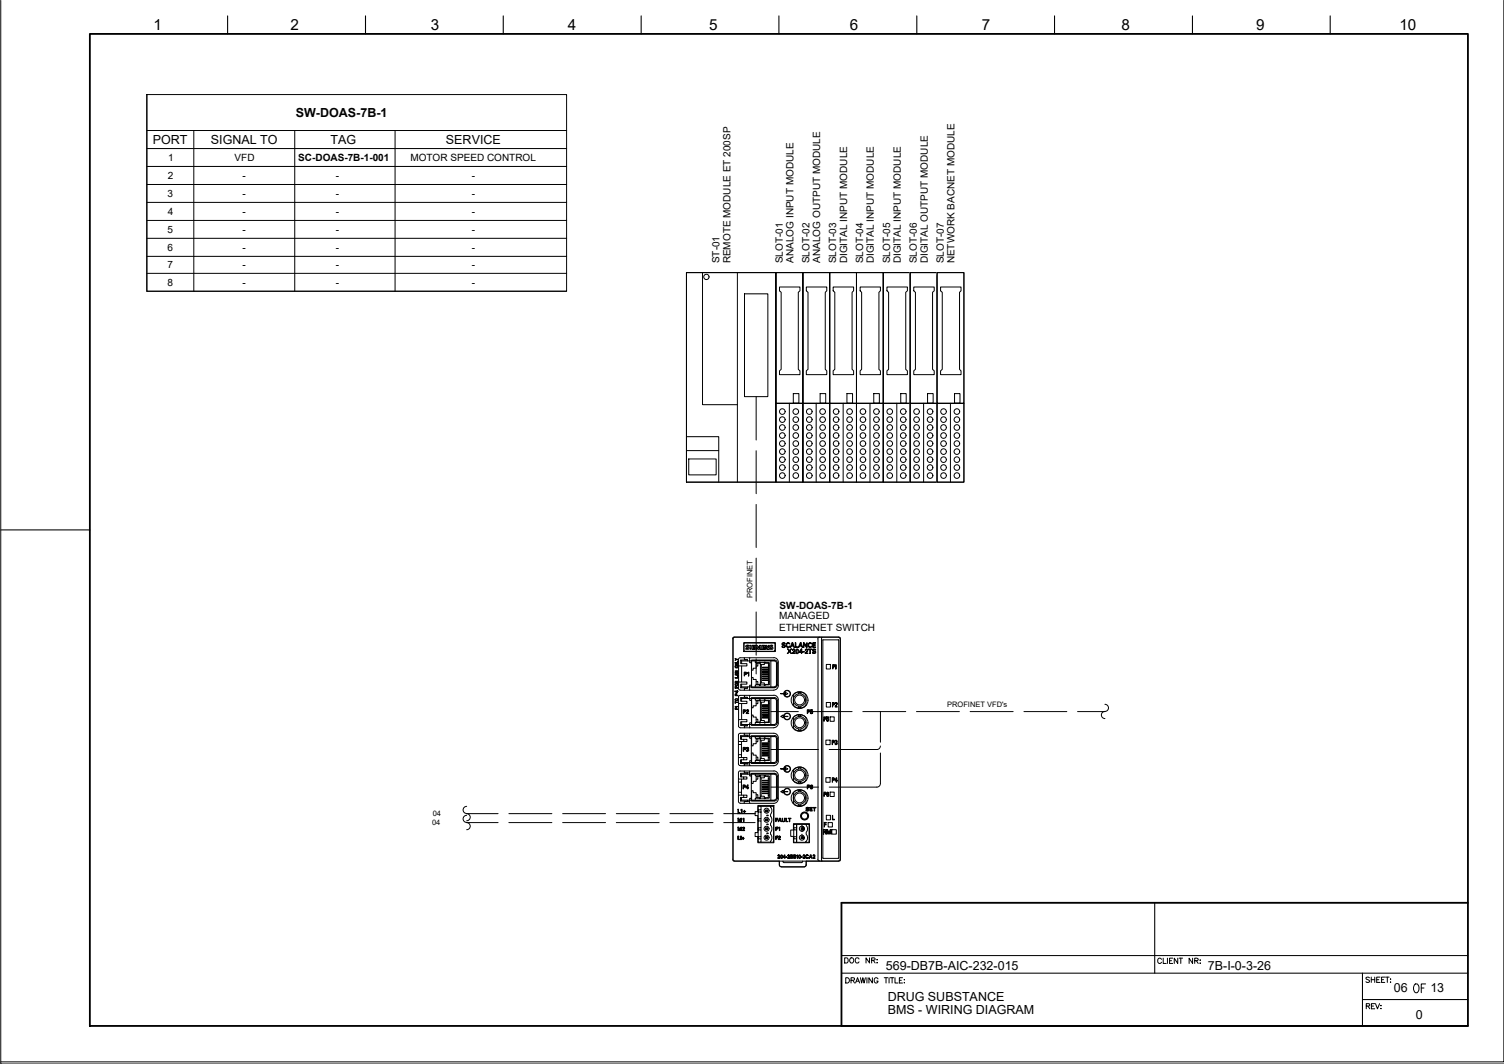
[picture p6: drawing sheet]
<svg xmlns="http://www.w3.org/2000/svg" width="420mm" height="297mm" viewBox="0 0 420 297" stroke-linecap="round" stroke-linejoin="round" font-family="sans-serif">
<!-- layer: PDF_EI-CTRL -->
<g fill="#fff" stroke="#fff" stroke-width=".28">
<path d="M217.7 240.4h7.5v1.1z"/>
<path d="M205 177.9l29.7 .1z"/>
<path d="M231.8 76.1v58.5h7.5zM231.8 76.1h7.5v58.5z"/>
<path d="M239.3 76.1v58.5h7.5zM239.3 76.1h7.5v58.5z"/>
<path d="M224.3 76.1v58.5h7.5zM224.3 76.1h7.5v58.5z"/>
<path d="M246.8 76.1v58.5h7.5zM246.8 76.1h7.5v58.5z"/>
<path d="M216.7 76.1v58.5h7.6zM216.7 76.1h7.6v58.5z"/>
<path d="M217.9 241.8l7.3-.3-.1 .3zM217.9 241.8l6.8 .2 .4-.2zM217.9 241.8l6.8 .2h-6.5z"/>
<path d="M217.7 240.4v1.1h7.5zM217.7 241.5h7.5l-7.3 .3z"/>
<path d="M225.2 240.4l9.5-.1zM217.7 240.4l17-.1zM205 240.4l29.7-.1z"/>
<path d="M204.8 240.1v.2h29.9zM204.8 240.3h29.9z"/>
<path d="M204.8 240.1h29.9v.2zM204.8 178.1v62h29.9zM204.8 178.1h29.9v62zM204.8 178.1h29.9v-.1z"/>
<path d="M204.8 178h29.9zM204.8 178h29.9l-29.9 .1z"/>
<path d="M254.3 76.1v58.5h7.5zM254.3 76.1h7.5v58.5z"/>
<path d="M261.8 76.1v58.5h7.5zM261.8 76.1h7.5v58.5z"/>
</g>
<!-- layer: PDF_I_DATA -->
<path d="M191.8 76.1v58.5h24.9zM191.8 76.1h24.9v58.5z" fill="#fff" stroke="#fff" stroke-width=".28"/>
<!-- layer: PDF_EI-CTRL -->
<path d="M216.7 76.1h37.6" fill="none" stroke="#fff" stroke-width=".28"/>
<g fill="none" stroke="#000" stroke-width=".28">
<path d="M196.3 76.1v36.9h9.7M206 76.1v58.5M216.7 76.1h7.6v58.5h-7.6zM216.7 76.1h7.6v36.5h-7.6h7.6v22h-7.6zM224.3 76.1h7.5v58.5h-7.5zM224.3 76.1h7.5v36.5h-7.5h7.5v22h-7.5zM231.8 76.1h7.5v58.5h-7.5zM231.8 76.1h7.5v36.5h-7.5h7.5v22h-7.5zM239.3 76.1h7.5v58.5h-7.5zM239.3 76.1h7.5v36.5h-7.5h7.5v22h-7.5zM246.8 76.1h7.5v58.5h-7.5zM246.8 76.1h7.5v36.5h-7.5h7.5v22h-7.5z"/>
<path d="M254.3 76.1h7.5v58.5h-7.5zM254.3 76.1h7.5v36.5h-7.5h7.5v22h-7.5zM261.8 76.1h7.5v58.5h-7.5zM261.8 76.1h7.5v36.5h-7.5h7.5v22h-7.5zM208 82h6.5v28.7h-6.5zM217.8 80.1h5.7v1.1l-.5 .4v21.5l.5 .4v1.1h-5.7v-1.1l.4-.4v-21.5l-.4-.4zM225.3 80.1h5.7v1.1l-.5 .4v21.5l.5 .4v1.1h-5.7v-1.1l.4-.4v-21.5l-.4-.4zM232.7 80.1h5.8v1.1l-.5 .4v21.5l.5 .4v1.1h-5.8v-1.1l.5-.4v-21.5l-.5-.4zM240.3 80.1h5.7v1.1l-.5 .4v21.5l.5 .4v1.1h-5.7v-1.1l.4-.4v-21.5l-.4-.4zM247.8 80.1h5.7v1.1l-.5 .4v21.5l.5 .4v1.1h-5.7v-1.1l.4-.4v-21.5l-.4-.4zM255.3 80.1h5.7v1.1l-.5 .4v21.5l.5 .4v1.1h-5.7v-1.1l.4-.4v-21.5l-.4-.4zM262.8 80.1h5.7v1.1l-.4 .4v21.5l.4 .4v1.1h-5.7v-1.1l.4-.4v-21.5l-.4-.4z"/>
<path d="M220.5 112.6v22M221.6 109.9h1.6v2.7h-1.6zM228 112.6v22M229.1 109.9h1.6v2.7h-1.6zM235.5 112.6v22M236.6 109.9h1.6v2.7h-1.6zM243 112.6v22M244.1 109.9h1.6v2.7h-1.6zM250.5 112.6v22M251.6 109.9h1.6v2.7h-1.6zM258 112.6v22M259.1 109.9h1.6v2.7h-1.6z"/>
<path d="M265.5 112.6v22M266.7 109.9h1.5v2.7h-1.5zM191.8 121.9h9v12.7M191.8 125.8h9M192.4 128.1h7.7v4.5h-7.7zM204.8 178.4v61.5M204.8 178h29.9v62.3l-9.5 .1v1.1l-.5 .5h-6.5l-.5-.5v-1.1l-12.9-.1zM205.2 177.9l-.5 .5M205.2 177.9h24.4M207.8 179.4h8.8v2.5h-8.8zM207.9 179.5h8.6v2.3h-8.6zM218.5 179.6a.47 .47 0 0 1 .5-.2 .47 .47 0 0 1 .4 .4l-.3-.2a.28 .28 0 0 0-.4 0 .28 .28 0 0 0 0 .3l.5 .2a.45 .45 0 0 1-.2 .7 .45 .45 0 0 1-.6-.4h.2a.27 .27 0 0 0 .4 .2 .27 .27 0 0 0 .1-.4l-.6-.2z"/>
<path d="M219.8 179.6a.49 .49 0 0 1 .5-.2 .49 .49 0 0 1 .3 .4 .47 .47 0 0 0-.6-.1 .47 .47 0 0 0-.2 .6 .47 .47 0 0 0 .6 .2l.2-.1a.57 .57 0 0 1-.8 .3 .57 .57 0 0 1-.1-.9zM221.3 179.4h.2l.5 1.3-.3-.3h-.6l-.4 .3zM221.4 179.6l.2 .6h-.5zM222.2 179.4h.1v1.2h.6v.1h-.7zM223.6 179.4h.2l.4 1.3-.3-.3h-.5l-.4 .3zM223.6 179.6l.3 .6h-.5zM224.5 179.4h.2l.6 1.1v-1.1h.2v1.3h-.2l-.7-1.1v1.1h-.1zM225.9 179.6a.49 .49 0 0 1 .5-.2 .49 .49 0 0 1 .4 .4 .47 .47 0 0 0-.6-.1 .47 .47 0 0 0-.2 .6 .47 .47 0 0 0 .6 .2l.2-.1a.61 .61 0 0 1-1 .2 .61 .61 0 0 1 .1-1zM227 179.4h.8l-.6 .2v.4h.6v.2h-.6v.4h.6v.1h-.8zM228.5 178.4v61.5M229 177.9l-.4 .1-.1 .4M229.9 178.6v61"/>
<path d="M230 178.6h4.2M234.2 178.6l.1 .1M234.3 178.7v60.8M234.7 178.4l-.4-.5h-4.7l-.1 .5 .1 62M234.7 178.4v61.5l-.4 .5M205.3 192.9l.7-.1 .2 .2-.3 .4zM205.4 183.8l.8 .3-.8 .2 .3-.2zM205.4 184.9h.7l.1-.4v.5zM205.4 185.2h.8l-.7 .5h.7h-.8l.7-.5zM205.4 187.3h.8l-.7 .5 .7 .1h-.8l.7-.5zM205.4 188.3l.8-.3-.2 .2 .2 .4zM205.4 189.2h.7l.1-.4v.5z"/>
<path d="M205.4 190.3l.8-.2-.4 .3v.2l.4 .1h-.8zM205.4 191l.7-.1 .1 .4-.7 .1zM205.4 191.5l.1 .5h.2l.1-.4v.4l.4 .1h-.8zM205.4 193.8l.2-.1 .2 .1v.3l.4 .1h-.8zM205.4 195.8v.2l.8 .1h-.8v.3zM205.4 197.2l.8 .1-.7 .1zM205.4 197.6l.3-.1 .1 .5 .4 .1h-.8zM205.4 186l.6-.1 .2 .4-.6 .2-.2-.2zM205.4 195.2l.7-.1 .1 .4-.6 .2-.2-.2zM205.4 188.3l.5-.1v.3zM205.4 193.8h.3v.3h-.3zM205.4 193h.5v.4z"/>
<path d="M205.5 190.3h.2v.3h-.3zM205.5 191h.5l.1 .2-.5 .1zM205.5 195.2h.5l.1 .3-.5 .1zM205.5 197.6h.2v.4h-.3zM205.5 186h.5l.1 .3-.5 .1zM206.3 192.2l.5 .4M206.3 184.1v1.8h2.4v-.6h-1.8v-1h1.9M206.3 185.9v4.5h.9v-4.5M206.3 190.4v1.8M206.8 192.7h1.1M206.9 184.3l.3 .2h1.6M206.9 194.8l.3 .2h1.6"/>
<path d="M207.2 196.4v4.5M207.2 190.4h1.5v.6h-1.8v1h1.9M207.2 191v.8l-.3 .2M207.2 191.8h1.6M207.2 184.5v.8M207.2 195v.8M207.6 198.1h.5a.3 .3 0 0 1 .2 .3 .3 .3 0 0 1-.2 .3h-.3v.5h-.2zM207.8 198.2l.3 .1 .1 .2-.4 .1zM207.9 187.6h.4a.3 .3 0 0 1 .3 .3 .3 .3 0 0 1-.3 .3h-.3l-.1 .5zM207.9 183.6l-1.4 .1-.2 .4M207.9 194.1h-1.1l-.4 .3-.1 2M208 187.7l.4 .1v.3h-.4z"/>
<path d="M208.4 180.5l.1 .2M208.4 181v.3M208.5 180.2l-.1 .4M208.5 198.3a.34 .34 0 0 1 .5-.1 .34 .34 0 0 1 0 .5l-.3 .4 .5 .1h-.8l.6-.6-.1-.3-.2 .1zM208.5 180.2h.6l.1 .2M208.6 180.7l.3 .3h-.5M208.8 194.8h-1.9v1h1.8v.6h-2.4v4.5M208.8 187.8l.4-.2v1.1l-.1-.9-.3 .2zM209.1 180.3l-.4 .1 .4 .3a.46 .46 0 0 1-.1 .6 .46 .46 0 0 1-.7-.1M209.4 183.6h-1.5v.5h.9v.4h.6M209.4 191.8h-.6v.4h-.9v.5h1.5M209.4 194.1h-1.5v.5h.9v.4h.6"/>
<path d="M209.4 195h.1M209.4 184.4l.1 .1M209.5 191.8h.4M209.5 191.8h-.1M209.5 180.2h.3v1.1h-.3zM209.9 199.8v2.5h6.5v.2h-6.5v-.7h-.4l-.1 1.4h6.8M209.9 189.3v2.5h6.5v.2h-6.5v-.7h-.4l-.1 1.4h6.8M209.9 189.1h.5v.6h.8v1.4h1l.2 .2M209.9 199.6h.5v.6h.8v1.4h1l.2 .2M209.9 195h-.4M209.9 184.4l-.4 .1M209.9 184.9v6.5"/>
<path d="M209.9 195.4v6.5M210 195l-.1 2.4M210.1 180.2h.8v.1h-.5v.3h.5v.2h-.5v.3h.5v.2h-.8zM211 184.5v.5h3.9v6.2h-3.9v.6M211 195v.5h3.9v6.2h-3.9v.6M211.1 180.2h.4l.4 .6 .3-.6h.4v1.1h-.4v-.7l-.3 .7h-.2l-.3-.7v.7h-.3zM211.2 190.3h.5v.8M211.7 185.2v.8h-.5M211.7 195.6v.9h-.5M212.2 195.6h.2M212.2 185.2h.2M212.2 191.1h.2"/>
<path d="M212.4 195.5v.5h1.1v-.5M212.4 191.2v-.5h1.1v.5M212.4 185v.5h1.1v-.5M212.4 184.9l-.2 .3h-1v1.3h-.8v.6h-.5M212.4 195.4l-.2 .2h-1v1.4h-.8v.6h-.5M212.4 185.5v5.2M212.4 196v5.2M212.7 185.5v5.2M212.7 196v5.2M212.8 180.2h.9v.1h-.6v.3h.5v.2h-.5v.3h.6v.2h-.9zM213.5 184.9l.1 .3h1.1v.7h.2M213.5 195.4l.1 .2h1.1v.8h.2"/>
<path d="M213.9 180.2h.3l.5 .7v-.7h.2v1.1h-.4l-.4-.8v.8h-.2zM214.7 188.3h-1.7v.2h1.7M214.7 186.8h-1.7v.1h1.7M214.7 199.8h-1.7v.2h1.7M214.7 196.8h-1.7v.1h1.7M214.7 199.3h-1.7v.2h1.7M214.7 189.3h-1.7v.2h1.7M214.7 187.8h-1.7v.1h1.7M214.7 197.3h-1.7v.1h1.7M214.7 187.3h-1.7v.1h1.7M214.7 198.8h-1.7v.2h1.7M214.7 188.8h-1.7v.2h1.7"/>
<path d="M214.7 189.8h-1.7v.2h1.7M214.7 186.3h-1.7v.1h1.7M214.7 198.3h-1.7v.1h1.7M214.7 197.8h-1.7v.1h1.7M214.7 185.9v4.4M214.7 196.4v4.4M214.9 190.3h-.2v.8h-1.1l-.1 .2M215 181.2l.5 .1M215.1 180.5l.1 .2M215.1 181v.3M215.2 180.2l-.1 .4M215.2 180.7l.4 .2"/>
<path d="M215.3 184.5v7.3M215.3 195v7.3M215.5 180.1l.3 .1M215.5 180.1l-.3 .1M215.6 180.9l-.5 .1M215.8 180.3l-.4 .1 .5 .4v.3l-.3 .2M215.9 180.2v.2M216.2 194.1a1.25 1.25 0 0 1 1.2 1.2v6.6a1.25 1.25 0 0 1-1.2 1.2M216.2 183.6a1.25 1.25 0 0 1 1.2 1.2v6.6M216.2 194.1h-6.8l.1 1.4 .4-.1v-.6h6.5v.2h-6.5M216.2 183.6h-6.8l.1 1.4 .4-.1v-.6h6.5v.2h-6.5v2.4M216.4 194.8a.74 .74 0 0 1 .7 .7"/>
<path d="M216.4 184.3a.74 .74 0 0 1 .7 .7M216.4 195l.5 .5M216.4 184.5l.5 .5M216.9 191.2l-.5 .5M216.9 195.5h.3v6.3h-.3zM216.9 185h.3v6.3h-.3zM217.1 191.2a.74 .74 0 0 1-.7 .8M217.4 191.4a1.25 1.25 0 0 1-1.2 1.2M218.1 193.6h.8a.95 .95 0 0 1 1.5-.8 .95 .95 0 0 1 0 1.7 .95 .95 0 0 1-1.5-.8zM219.2 199.5a.86 .86 0 0 1 1.4 0 .86 .86 0 0 1-.4 1.3 .86 .86 0 0 1-1.2-.7h1.1l-1.1-.1zM219.2 193.2a.86 .86 0 0 1 1.4 0 .86 .86 0 0 1-.4 1.3 .86 .86 0 0 1-1.2-.8h.4v.3l.7-.3-.7-.4v.3h-.4zM220 181.1l.6 .5 .5-.5-.4 .7 .4 .6h-.2l-.3-.5-.7 .5 .6-.6z"/>
<path d="M221.4 181.3a.41 .41 0 0 1 .6 0 .41 .41 0 0 1 0 .6l-.4 .4 .6 .1h-.8l.6-.8-.1-.3-.5 .3zM221.6 194a2.26 2.26 0 0 1 3.5 0l.1 2.9M221.7 194v2.9M222.5 181.4l.2-.1a.54 .54 0 0 1 .2 .6 .54 .54 0 0 1-.3 .4zM222.5 181.2a.58 .58 0 0 1 .7 .6 .58 .58 0 0 1-.8 .6l-.1-.7zM223.1 197.2v.4h.6v-.4M223.1 193.7v-.4h.6v.4M223.8 181.2h.2v.8h.2l-.2 .4-.1-.3h-.6zM223.9 181.3v.7h-.5zM224.3 181.9l.4 .1zM225 181.4a.4 .4 0 0 1 .6-.1 .4 .4 0 0 1 0 .6l-.5 .4 .6 .1h-.8l.6-.8-.1-.3-.3 .3h-.2zM225.1 196.8a2.26 2.26 0 0 1-3.5 0"/>
<path d="M225.5 198.1h.4a.3 .3 0 0 1 .3 .3 .3 .3 0 0 1-.3 .3h-.3l-.1 .5zM225.6 198.2l.4 .1v.3h-.4zM225.8 181.2h1v.1h-.4v1.1h-.2v-1.1h-.4zM226.4 198.1h.6l-.5 .2v.3a.34 .34 0 0 1 .5 .2 .34 .34 0 0 1-.2 .4 .34 .34 0 0 1-.4-.2l.3 .1 .2-.1-.2-.3-.3 .1zM227.1 181.3l.1-.1a.44 .44 0 0 1 .7 .3l-.7-.1v.2l.5 .2a.43 .43 0 0 1-.2 .6 .43 .43 0 0 1-.6-.3h.2a.3 .3 0 0 0 .4 .2 .3 .3 0 0 0 .2-.3l-.7-.3zM230.8 185.5h1.2v1.3h-1.2zM230.8 196.1h1.2v1.3h-1.2zM232.5 196.1h.4a.38 .38 0 0 1 .3 .4 .38 .38 0 0 1-.3 .3h-.3l-.1 .6zM232.6 185.5h.4a.35 .35 0 0 1 .3 .4 .35 .35 0 0 1-.3 .3h-.3l-.1 .6zM232.6 196.2h.4v.4l-.4 .1zM232.7 185.7h.4v.3h-.4zM233.4 196.2a.33 .33 0 0 1 .4 0 .33 .33 0 0 1 0 .5l-.4 .6 .5 .1h-.6l.5-.9-.2-.3-.3 .2z"/>
<path d="M233.5 185.5l.1 1.3zM206.3 215.7v1.8h1.5v-.6h-.9v-1h1.9M206.3 217.5v.8h.8v-.8M206.3 210.7h.8v.8h-.8zM206.3 207.8v2.9M206.3 211.5v1.8M206.3 218.3v2.9M206.3 213.2l.5 .5M206.8 215.2l-.5 .5M206.8 215.3h1.1M206.8 213.8h1.1M206.9 205.4l.2 .2v.8"/>
<path d="M206.9 215.9l.2 .2v.8M207.1 211.5h.7v.6h-.9v1h1.9M207.1 207.8v2.9M207.1 212.1v.8M207.1 218.3v2.9M207.1 216.1h1.7M207.1 205.6h1.7M207.2 201.5v.8M207.6 219.1h.4a.3 .3 0 0 1 .2 .3 .3 .3 0 0 1-.2 .3h-.3l-.1 .5zM207.6 208.6h.5a.3 .3 0 0 1 .2 .3 .3 .3 0 0 1-.2 .3h-.3v.5h-.2zM207.7 219.2l.4 .1v.3h-.4zM207.8 211.5h.9v.6h-.9"/>
<path d="M207.8 206.4h.9v.6h-.9M207.8 216.9h.9v.6h-.9M207.8 208.7l.3 .1 .1 .2-.4 .1zM207.9 204.7h-1.1l-.4 .3-.1 2M208.5 208.7a.33 .33 0 0 1 .6 0 .33 .33 0 0 1-.1 .5 .33 .33 0 0 1-.1 .5 .33 .33 0 0 1-.5-.2l.3 .1 .3-.1-.3-.3 .3-.1-.1-.3-.5 .1zM208.8 202.5h-1.9v-1h1.8v-.6h-2.4l.1 2 .4 .2 1.1 .1M208.8 202.3h-1.6l-.3 .2M208.8 215.8v.3h.6M208.8 205.4h-1.9v1h.9v.6h-1.5v.8h.8v-.8M208.8 212.9h-1.7l-.2 .2M208.8 219.3v.6h-.4zM208.8 219.1l.2 .8h.1l-.1 .3-.2-.2h-.4z"/>
<path d="M209.4 202.3h-.6v.4h-.9v.5h1.5M209.4 215.3h-1.5v.4l1.5 .1M209.4 213.3h-1.5v.5h1.5M209.4 205.3h-.6v.3h.6M209.4 204.7h-1.5v.5l.9 .1M209.4 212.9h-.6v.4M209.4 216.1h.1M209.4 205.6h.1M209.5 202.3h.4M209.5 216.1h.3M209.5 212.9h.3M209.5 205.6h.3"/>
<path d="M209.5 202.3h-.1M209.5 212.9h-.1M209.8 212.9h.1M209.9 212.9h6.5v.2h-6.5v-.7h-.4l-.1 1.4h6.8M209.9 210.4l.1 2.5M209.9 210.2h.5v.6h.8v1.4l1.2 .2M209.9 206v6.5M209.9 216.5v6.5M209.9 216.1h-.1M209.9 205.6h-.1M210 216.1l-.1 2.4M210 205.6l-.1 2.4"/>
<path d="M211 205.6v.5h3.9v6.2h-3.9v.6M211 216.1v.5h3.9v6.2h-3.9v.6M211.2 200.8h.5v.8M211.2 211.4h.5v.8M211.7 216.7v.8h-.5M211.7 206.2v.9h-.5M212.2 216.7h.2M212.2 212.2h.2M212.2 206.2h.2M212.2 201.6h.2M212.4 201.7v-.5h1.1v.5M212.4 216.6v.6h1.1v-.6"/>
<path d="M212.4 212.3v-.5h1.1v.5M212.4 206.1v.6h1.1v-.6M212.4 216.5h-.2v.2h-1v1.4h-.8v.6h-.5M212.4 206h-.2v.2h-1v1.4h-.8v.6h-.5M212.4 206.7v5.1M212.4 217.2v5.1M212.6 206.7v5.1M212.6 217.2v5.1M213.5 216.5l.1 .2h1v.8h.3M213.5 206l.1 .2h1v.8h.3M214.6 219.4h-1.7v.2h1.7M214.6 209.9h-1.7l1.7 .1"/>
<path d="M214.6 208.9h-1.7l1.7 .1M214.6 207.9h-1.7v.2h1.7M214.6 218.4h-1.7v.2h1.7M214.6 210.4h-1.7l1.7 .2M214.6 210.9h-1.7v.2h1.7M214.6 209.4h-1.7l1.7 .1M214.6 219.9h-1.7l1.7 .1M214.6 218.9h-1.7v.2h1.7M214.6 207.4h-1.7v.1h1.7M214.6 208.4h-1.7l1.7 .1M214.6 217.8h-1.7v.2h1.7M214.6 207v4.4"/>
<path d="M214.6 217.5v4.4M214.7 200.3h-1.7v.2h1.7M214.9 200.8h-.2v.8h-1.1l-.1 .2M214.9 211.4h-.3v.8h-1l-.1 .2M215.3 205.6v7.3M215.3 216.1v7.3M216.2 215.2a1.25 1.25 0 0 1 1.2 1.3M216.2 204.7a1.25 1.25 0 0 1 1.2 1.3v6.5a1.25 1.25 0 0 1-1.2 1.3M216.2 215.3h-6.8l.1 1.3h.4v-.7h6.5v.2h-6.5M216.2 204.7h-6.8v1.4h.5v-.7h6.5v.2h-6.5M216.4 215.9a.74 .74 0 0 1 .7 .7M216.4 205.3a.74 .74 0 0 1 .7 .8"/>
<path d="M216.4 216.1l.5 .5M216.4 205.6l.5 .5M216.9 201.7l-.5 .5M216.9 212.4l-.5 .4M216.9 216.6h.3v6.3h-.3zM216.9 206.1h.3v6.3h-.3zM217.1 201.7a.74 .74 0 0 1-.7 .8M217.1 212.4a.74 .74 0 0 1-.7 .7M217.4 216.5v6.5M218.1 214.6h.8a.95 .95 0 0 1 1.5-.8 .95 .95 0 0 1 0 1.7 .95 .95 0 0 1-1.5-.8zM218.1 200l.7-.4v.4h.1a.95 .95 0 0 1 1.5-.8 .95 .95 0 0 1 0 1.6 .95 .95 0 0 1-1.5-.7h-.1v.3zM219.2 214.2a.86 .86 0 0 1 1.4 0 .86 .86 0 0 1-.4 1.3 .86 .86 0 0 1-1.2-.8h.4v.3l.7-.3-.7-.4v.3h-.4z"/>
<path d="M221.6 200.3a2.26 2.26 0 0 1 3.6 .1v2.8M221.6 203.2a2.26 2.26 0 0 0 3.5 0M221.6 215a2.26 2.26 0 0 1 3.5 0M221.7 200.4v2.8M221.7 215v2.8M223.1 200.1v-.4h.6v.4M223.1 203.5v.4h.6v-.4M223.1 218.2v.4h.6v-.4M223.1 214.7v-.4h.6v.4M225.2 215v2.8a2.3 2.3 0 0 1-3.6 0M225.5 219.1h.4a.3 .3 0 0 1 .3 .3 .3 .3 0 0 1-.3 .3h-.3l-.1 .5zM225.6 219.2l.4 .1v.3h-.4z"/>
<path d="M226.5 219.2l.3-.1 .2 .3h-.5v.3a.38 .38 0 0 1 .5 .2 .38 .38 0 0 1-.4 .5 .38 .38 0 0 1-.3-.6zM230.1 200.1h.5l.2 .2-.2 .5h-.3v.6zM230.3 200.3h.3v.3h-.3zM230.7 206.6h1.2v1.3h-1.2zM230.7 217.1h1.2v1.3h-1.2zM230.9 200.1h.6l-.5 .2v.4a.34 .34 0 0 1 .5 0 .34 .34 0 0 1-.1 .5 .34 .34 0 0 1-.5-.1 .29 .29 0 0 0 .4 .1 .29 .29 0 0 0 0-.5 .29 .29 0 0 0-.4 .1zM231.9 200.1h1.1v1.3h-1.1zM232.5 206.7h.5l.1 .2-.1 .4h-.4v.6zM232.5 217.1h.4a.38 .38 0 0 1 .2 .4 .38 .38 0 0 1-.2 .3h-.3l-.1 .6zM232.6 217.2h.3l.1 .4-.4 .1zM232.6 206.8h.4v.4h-.4zM233.3 206.7h.1a.43 .43 0 0 1 .4 .2 .43 .43 0 0 1 0 .4v.5a.31 .31 0 0 1-.4 .1 .31 .31 0 0 1-.2-.3 .3 .3 0 0 0 .4 .2 .3 .3 0 0 0 .2-.3 .3 .3 0 0 0-.3-.3l.3-.3h-.5z"/>
<path d="M233.6 217.3v.5h-.2zM233.6 217.1l.2 .7h.1l-.1 .6-.2-.4h-.3zM204.7 239.9l.5 .5M206.1 233.4l.1 .9 .4 .1h-.5zM206.2 230.9h.2l.3 .8 .3-.8h.2v1l-.1-.9-.3 .9h-.2l-.3-.9-.1 .9zM206.2 228.4h.2l.3 .8 .3-.8h.2v1l-.1-.9-.3 .9h-.2l-.3-.9-.1 .9zM206.2 225.9l.1 .9 .5 .1h-.6zM206.3 222v-.8h.8v.8M206.8 233.5a.28 .28 0 0 1 .4 .1 .28 .28 0 0 1-.1 .4l-.3 .3 .4 .1h-.5l.4-.7-.1-.2-.3 .2zM207 226.1l.3-.2v1l-.1-.8zM207.1 222.6v.8M207.4 231.1a.31 .31 0 0 1 .5-.1 .31 .31 0 0 1 0 .5l-.3 .3 .4 .1h-.6l.5-.6-.1-.3-.2 .2z"/>
<path d="M207.5 228.6l.4-.2v1l-.2-.8zM207.6 233.7v.3h.3l-.3 .1v.3v-.3h-.3l.3-.1zM207.6 226.5h.3l.1-.3v.3l.3 .1h-.3l-.1 .3v-.3zM207.8 222h.9v.6h-.9M208.8 223.7l-.9 .1v.5h1.5M208.8 223.6h-1.9v-1h.9v-.6h-1.5l.1 2 .4 .2 1.1 .1M208.8 223.4h-1.7l-.2 .2M209.4 223.4h-.6v.3h.6M209.5 223.4h.3M209.5 223.4h-.1M209.8 223.4h.1M209.9 223.4h6.5v.2h-6.5v-.7h-.4l-.1 1.4h6.8"/>
<path d="M209.9 220.9l.1 2.5M209.9 220.8h.5v.5h.8v1.4l1.2 .1v-.5h1.1l.1 .6v-.2h1v-.8h.3M211.2 221.9h.5v.8M211.7 224.9h4.5v10.4h-4.5v-1.8h-.8v-1.1h.8v-4.7h-.8v-1.1h.8zM211.8 225.1h.8v1h-.8v.6h.8v1.9h-.8v.6h.8v1.9h-.8v.6h.8v1.9h-.8v.6h.8v.9h-.8zM212.2 222.7h.2M212.6 226.1v.6M212.6 228.6v.6M212.6 231.1v.6M212.6 233.6v.6M212.6 225.1h2.7M212.6 235.1h2.7"/>
<path d="M213.9 233.6h.5zM213.9 226.1v.5zM213.9 226.1h.5l-.4 .2M213.9 228.6h.5l-.1 .2M213.9 231.6h.5zM213.9 231.1h.5l-.1 .2M213.9 233.6v.5M214 234l.4 .1h-.5zM214 226.5l.4 .1h-.5M214 228.8h.3v.2h-.3zM214 228.8l-.1-.2v.5l.1-.1M214 231.5v-.2h.3v.2"/>
<path d="M214 231.3l-.1-.2v.5M214 233.8v.2M214.2 227.6l.3-.1v.2zM214.2 230.1l.3-.1v.2zM214.2 232.6l.3-.1v.2zM214.3 229l.1 .1h-.5M214.3 226.3v.2M214.3 233.8v.2M214.4 226.1v.5M214.4 228.6v.5M214.4 231.1v.5M214.4 233.6v.5"/>
<path d="M214.6 221.4h-1.7l1.7 .2M214.6 220.9h-1.7l1.7 .2M214.6 220.4h-1.7l1.7 .1M215.2 227.8a1.5 1.5 0 0 1 0 2.1l.1 .5a1.49 1.49 0 0 1-.1 2M215.2 225.3a1.5 1.5 0 0 1 0 2M215.3 225.4v-.3h.8v10h-.8v-.2a1.56 1.56 0 0 0-.1-2.1l.1-.4M215.3 227.4v.5M216.7 233.4h.6l-.5 .1v.3h.5l-.5 .1v.5zM216.7 230.9h.6l-.5 .1v.3h.5l-.5 .1v.5zM216.7 228.4h.6l-.5 .1v.3h.5l-.5 .1v.5zM216.9 222.8l-.5 .5M217.1 222.8a.74 .74 0 0 1-.7 .8"/>
<path d="M217.3 238.7a.31 .31 0 0 1 .5 .1 .31 .31 0 0 1 0 .4l-.4 .3 .5 .1h-.6l.4-.6v-.2l-.4 .1zM217.4 223a1.25 1.25 0 0 1-1.2 1.3M217.5 233.5a.3 .3 0 0 1 .5 0 .3 .3 0 0 1-.1 .5l-.3 .3 .5 .1h-.7l.5-.7-.1-.2-.4 .2zM217.5 231.1l.3-.2v1l-.1-.8zM217.8 228.4h.1l.4 1-.2-.3h-.5l-.2 .3zM217.8 228.5l.2 .5h-.3zM218.1 221l.7-.4v.4h.1a.95 .95 0 0 1 1.5-.8 .95 .95 0 0 1 0 1.6 .95 .95 0 0 1-1.5-.7h-.1v.3zM218.2 238.7a.47 .47 0 0 1 .5 .5 .47 .47 0 0 1-.5 .4l-.2-.4zM218.2 238.8h.3l-.1 .8-.3-.3zM218.5 228.4l.3 .9 .3-.1 .1-.8v.7a.38 .38 0 0 1-.3 .3 .38 .38 0 0 1-.4-.3zM219.2 238.7l.1 .6h.2l-.2 .3-.1-.2h-.5zM219.2 220.5a.86 .86 0 0 1 1.4 0 .86 .86 0 0 1-.4 1.3 .86 .86 0 0 1-1.2-.7h1.1l-1.1-.1z"/>
<path d="M219.2 238.8v.5h-.3zM219.5 228.4l.2 .9 .4 .1h-.6zM219.5 239.2l.4 .1zM220.1 238.7a.31 .31 0 0 1 .4 .1 .31 .31 0 0 1 0 .4l-.3 .3 .4 .1h-.6l.5-.6-.1-.2-.4 .1zM220.2 228.4h.8l-.4 .1v.9l-.1-.9zM220.8 238.6h.4a.26 .26 0 0 1 .3 .2 .26 .26 0 0 1-.2 .3 .26 .26 0 0 1 .2 .3 .26 .26 0 0 1-.2 .2h-.5zM220.9 238.7l.4 .1v.2l-.4 .1zM220.9 239.2l.5 .2-.5 .1zM221.6 221.3a2.26 2.26 0 0 1 3.5 0M221.7 229.9h4.4v5.4h-4.4v-1.8h-.8v-1.8h.8zM221.7 221.4v2.8M221.7 238.6l.6 .1-.1 .4a.26 .26 0 0 1 .2 .3 .26 .26 0 0 1-.3 .2h-.4z"/>
<path d="M221.8 238.7l.4 .1v.2l-.4 .1zM221.8 239.2h.4v.3h-.4zM222.5 230.2v4.9zM222.5 231.1h-.8v.6h.8M222.5 233.6h-.8v.6h.8M222.5 238.8l.4-.1v.9l-.1-.8zM223.1 221.1v-.4h.6v.4M223.1 224.5v.4h.6v-.4M223.3 238.7a.43 .43 0 0 1 .4 .5 .43 .43 0 0 1-.5 .4l-.1-.5zM223.3 238.8h.2l.1 .3-.2 .5a.41 .41 0 0 1-.3-.4 .41 .41 0 0 1 .2-.4zM223.8 231.1h.5zM223.8 239.2l.4 .1z"/>
<path d="M223.8 231.1v.5M223.8 233.6v.5M223.9 234l.4 .1h-.5zM223.9 234v-.2h.3v.2M223.9 233.8l-.1-.2h.5l-.1 .2M223.9 231.3v.2l.4 .1v-.5v.5h-.5l.1-.1M224 230.7a.7 .7 0 0 1 .7 .7 .7 .7 0 0 1-.7 .7M224 232.1h.1M224 230.7h.1M224 233.2h.1M224.2 231.3v.2M224.3 233.6v.5v-.5"/>
<path d="M224.3 234.1h.1M224.3 233.6h.1M224.3 231.6h.1M224.3 231.1h.1M224.4 238.7a.3 .3 0 0 1 .4 .1 .3 .3 0 0 1 0 .4l-.3 .3 .4 .1h-.6l.4-.6v-.2l-.4 .1zM224.6 234.2h.1M225.1 238.8l.2-.1a.31 .31 0 0 1 .3-.1 .31 .31 0 0 1 .2 .3 .35 .35 0 0 0-.5 0 .35 .35 0 0 0 0 .5 .35 .35 0 0 0 .5-.1l-.2 .3h-.4zM225.1 224.2a2.26 2.26 0 0 1-3.5 0M225.2 221.4v2.8M225.2 234.9l-.2 .1M225.2 234.9l.4-.6v-.8a1.3 1.3 0 0 1 0-1.8v-.7l-.4-.8h.8v4.9h-1M225.2 230.2h-3.5v4.9h3.3"/>
<path d="M225.2 225.5h.7l.1 .1-.4-.1-.3 .1 .5 .3a.39 .39 0 0 1-.2 .6 .39 .39 0 0 1-.5-.4l.2 .1a.27 .27 0 0 0 .3 .2 .27 .27 0 0 0 .2-.4l-.6-.2zM226.2 225.4h.7l-.5 .1v.3h.5l-.5 .1v.4l.5 .1h-.7zM226.4 238.6h.2l.3 1-.2-.2h-.5l-.2 .2zM226.5 238.8l.2 .5h-.4zM227.1 225.4h.9l-.4 .1v.9l-.1-.9zM227.2 238.7a.31 .31 0 0 1 .4 .1 .31 .31 0 0 1 0 .4l-.4 .3 .5 .1h-.6l.4-.6v-.2l-.4 .1zM228.5 239.9l.5 .5M230 239.6h4.2M230 231.6h.5a.35 .35 0 0 1 .3 .3 .35 .35 0 0 1-.2 .4l.2 .6h-.1l-.2-.6h-.4l-.1 .6zM230.1 231.7l.5 .1 .1 .3h-.6zM230.2 221.1h.4l.2 .3-.1 .4h-.4v.6zM230.3 229.6h.5v.2h-.5v.3h.5v.2h-.5v.6z"/>
<path d="M230.3 221.3h.3l.1 .3-.4 .1zM230.8 227.6h1.2v1.3h-1.2zM230.9 231.6h.3l.4 1 .3-1h.3v1.3h-.1v-1.1l-.4 1.1h-.2l-.4-1.1v1.1h-.2zM231.1 221.2h.3v.2a.22 .22 0 0 0-.2-.1 .22 .22 0 0 0-.2 .2v.2a.33 .33 0 0 1 .5 .1 .33 .33 0 0 1-.3 .5 .33 .33 0 0 1-.3-.4zM231.4 229.6h1.1v1.3h-1.1zM231.9 221.1h1.1v1.3h-1.1zM232.4 231.6h1.2v1.3h-1.2zM232.5 227.6l.1 1.1h.5v.2h-.6zM234.3 239.5l-.1 .1M205.2 240.4h24.4M217.7 240.4l.1 1.3 .4 .3M218.7 240.4v.2"/>
<path d="M218.7 240.5l.3 .3M224.2 240.5l-.2 .3h-5M224.2 240.4v.2M225.2 240.4l-.1 1.3-.4 .3h-6.5M229.6 240.4h4.7"/>
<circle cx="197.3" cy="77.3" r=".74"/>
<circle cx="218.5" cy="117.1" r=".78"/>
<circle cx="218.5" cy="114.9" r=".78"/>
<circle cx="218.5" cy="119.3" r=".78"/>
<circle cx="222.3" cy="114.9" r=".78"/>
<circle cx="222.3" cy="119.3" r=".78"/>
<circle cx="222.3" cy="117.1" r=".78"/>
<circle cx="226.1" cy="114.9" r=".78"/>
<circle cx="226.1" cy="119.3" r=".78"/>
<circle cx="226.1" cy="117.1" r=".78"/>
<circle cx="229.8" cy="117.1" r=".78"/>
<circle cx="229.8" cy="119.3" r=".78"/>
<circle cx="229.8" cy="114.9" r=".78"/>
<circle cx="233.6" cy="114.9" r=".78"/>
<circle cx="233.6" cy="117.1" r=".78"/>
<circle cx="233.6" cy="119.3" r=".78"/>
<circle cx="237.3" cy="117.1" r=".78"/>
<circle cx="237.3" cy="119.3" r=".78"/>
<circle cx="237.3" cy="114.9" r=".78"/>
<circle cx="241.1" cy="117.1" r=".78"/>
<circle cx="241.1" cy="119.3" r=".78"/>
<circle cx="241.1" cy="114.9" r=".78"/>
<circle cx="244.8" cy="114.9" r=".78"/>
<circle cx="244.8" cy="117.1" r=".78"/>
<circle cx="244.8" cy="119.3" r=".78"/>
<circle cx="248.6" cy="114.9" r=".78"/>
<circle cx="248.6" cy="119.3" r=".78"/>
<circle cx="248.6" cy="117.1" r=".78"/>
<circle cx="252.3" cy="114.9" r=".78"/>
<circle cx="252.3" cy="119.3" r=".78"/>
<circle cx="252.3" cy="117.1" r=".78"/>
<circle cx="256.1" cy="114.9" r=".78"/>
<circle cx="256.1" cy="117.1" r=".78"/>
<circle cx="256.1" cy="119.3" r=".78"/>
<circle cx="259.8" cy="114.9" r=".78"/>
<circle cx="259.8" cy="117.1" r=".78"/>
<circle cx="259.8" cy="119.3" r=".78"/>
<circle cx="263.6" cy="114.9" r=".78"/>
<circle cx="263.6" cy="117.1" r=".78"/>
<circle cx="263.6" cy="119.3" r=".78"/>
<circle cx="267.3" cy="114.9" r=".78"/>
<circle cx="267.3" cy="117.1" r=".78"/>
<circle cx="267.3" cy="119.3" r=".78"/>
<circle cx="218.5" cy="128.3" r=".78"/>
<circle cx="218.5" cy="123.8" r=".78"/>
<circle cx="218.5" cy="130.5" r=".78"/>
<circle cx="218.5" cy="132.8" r=".78"/>
<circle cx="218.5" cy="121.6" r=".78"/>
<circle cx="218.5" cy="126.1" r=".78"/>
<circle cx="222.3" cy="121.6" r=".78"/>
<circle cx="222.3" cy="123.8" r=".78"/>
<circle cx="222.3" cy="126.1" r=".78"/>
<circle cx="222.3" cy="130.5" r=".78"/>
<circle cx="222.3" cy="132.8" r=".78"/>
<circle cx="222.3" cy="128.3" r=".78"/>
<circle cx="226.1" cy="121.6" r=".78"/>
<circle cx="226.1" cy="123.8" r=".78"/>
<circle cx="226.1" cy="130.5" r=".78"/>
<circle cx="226.1" cy="128.3" r=".78"/>
<circle cx="226.1" cy="126.1" r=".78"/>
<circle cx="226.1" cy="132.8" r=".78"/>
<circle cx="229.8" cy="126.1" r=".78"/>
<circle cx="229.8" cy="128.3" r=".78"/>
<circle cx="229.8" cy="130.5" r=".78"/>
<circle cx="229.8" cy="132.8" r=".78"/>
<circle cx="229.8" cy="121.6" r=".78"/>
<circle cx="229.8" cy="123.8" r=".78"/>
<circle cx="233.6" cy="121.6" r=".78"/>
<circle cx="233.6" cy="123.8" r=".78"/>
<circle cx="233.6" cy="126.1" r=".78"/>
<circle cx="233.6" cy="132.8" r=".78"/>
<circle cx="233.6" cy="130.5" r=".78"/>
<circle cx="233.6" cy="128.3" r=".78"/>
<circle cx="237.3" cy="128.3" r=".78"/>
<circle cx="237.3" cy="126.1" r=".78"/>
<circle cx="237.3" cy="130.5" r=".78"/>
<circle cx="237.3" cy="121.6" r=".78"/>
<circle cx="237.3" cy="123.8" r=".78"/>
<circle cx="237.3" cy="132.8" r=".78"/>
<circle cx="241.1" cy="128.3" r=".78"/>
<circle cx="241.1" cy="121.6" r=".78"/>
<circle cx="241.1" cy="123.8" r=".78"/>
<circle cx="241.1" cy="126.1" r=".78"/>
<circle cx="241.1" cy="130.5" r=".78"/>
<circle cx="241.1" cy="132.8" r=".78"/>
<circle cx="244.8" cy="130.5" r=".78"/>
<circle cx="244.8" cy="121.6" r=".78"/>
<circle cx="244.8" cy="123.8" r=".78"/>
<circle cx="244.8" cy="126.1" r=".78"/>
<circle cx="244.8" cy="132.8" r=".78"/>
<circle cx="244.8" cy="128.3" r=".78"/>
<circle cx="248.6" cy="121.6" r=".78"/>
<circle cx="248.6" cy="130.5" r=".78"/>
<circle cx="248.6" cy="132.8" r=".78"/>
<circle cx="248.6" cy="123.8" r=".78"/>
<circle cx="248.6" cy="126.1" r=".78"/>
<circle cx="248.6" cy="128.3" r=".78"/>
<circle cx="252.3" cy="123.8" r=".78"/>
<circle cx="252.3" cy="132.8" r=".78"/>
<circle cx="252.3" cy="121.6" r=".78"/>
<circle cx="252.3" cy="126.1" r=".78"/>
<circle cx="252.3" cy="130.5" r=".78"/>
<circle cx="252.3" cy="128.3" r=".78"/>
<circle cx="256.1" cy="130.5" r=".78"/>
<circle cx="256.1" cy="121.6" r=".78"/>
<circle cx="256.1" cy="123.8" r=".78"/>
<circle cx="256.1" cy="126.1" r=".78"/>
<circle cx="256.1" cy="128.3" r=".78"/>
<circle cx="256.1" cy="132.8" r=".78"/>
<circle cx="259.8" cy="126.1" r=".78"/>
<circle cx="259.8" cy="121.6" r=".78"/>
<circle cx="259.8" cy="130.5" r=".78"/>
<circle cx="259.8" cy="123.8" r=".78"/>
<circle cx="259.8" cy="128.3" r=".78"/>
<circle cx="259.8" cy="132.8" r=".78"/>
<circle cx="263.6" cy="126.1" r=".78"/>
<circle cx="263.6" cy="130.5" r=".78"/>
<circle cx="263.6" cy="132.8" r=".78"/>
<circle cx="263.6" cy="123.8" r=".78"/>
<circle cx="263.6" cy="128.3" r=".78"/>
<circle cx="263.6" cy="121.6" r=".78"/>
<circle cx="267.3" cy="121.6" r=".78"/>
<circle cx="267.3" cy="123.8" r=".78"/>
<circle cx="267.3" cy="126.1" r=".78"/>
<circle cx="267.3" cy="128.3" r=".78"/>
<circle cx="267.3" cy="132.8" r=".78"/>
<circle cx="267.3" cy="130.5" r=".78"/>
<circle cx="223.4" cy="195.5" r="2.35"/>
<circle cx="223.4" cy="195.4" r="1.76"/>
<circle cx="223.4" cy="195.4" r="1.38"/>
<circle cx="223.4" cy="216.5" r="2.35"/>
<circle cx="223.4" cy="201.8" r="2.35"/>
<circle cx="223.4" cy="201.8" r="1.76"/>
<circle cx="223.4" cy="216.4" r="1.76"/>
<circle cx="223.4" cy="216.4" r="1.38"/>
<circle cx="223.4" cy="201.8" r="1.38"/>
<circle cx="226.7" cy="219.9" r=".22"/>
<circle cx="214.1" cy="231.4" r=".7"/>
<circle cx="214.1" cy="228.9" r=".7"/>
<circle cx="214.1" cy="226.3" r=".7"/>
<circle cx="214.1" cy="233.9" r=".7"/>
<circle cx="223.4" cy="222.8" r="2.35"/>
<circle cx="223.4" cy="222.8" r="1.76"/>
<circle cx="223.4" cy="222.8" r="1.38"/>
<circle cx="224" cy="233.9" r=".7"/>
<circle cx="224" cy="231.4" r=".7"/>
<circle cx="224.8" cy="227.8" r="1.12"/>
<circle cx="224.8" cy="227.8" r=".99"/>
<circle cx="224.8" cy="227.8" r=".87"/>
<circle cx="231.2" cy="222" r=".25"/>
</g>
<!-- layer: PDF_I_DATA -->
<path d="M216.7 76.1h-24.9l24.9 58.5" fill="none" stroke="#fff" stroke-width=".28"/>
<path d="M191.8 76.1h24.9v58.5h-24.9z" fill="none" stroke="#000" stroke-width=".28"/>
<!-- layer: PDF_I_TABS -->
<path d="M211.2 183.9v4.3M308.7 196.6a1.06 1.06 0 0 1 1 1.3 1.06 1.06 0 0 1-1.4 .8 1 1 0 0 0-.6 1.1 1 1 0 0 0 1 .8M130.4 225.1a1.08 1.08 0 0 0-1 1.3 1.08 1.08 0 0 0 1.4 .8 1 1 0 0 1 .5 1.1 1 1 0 0 1-.9 .8M130.4 227.6a.99 .99 0 0 0-1 1 .99 .99 0 0 0 1 1 1.02 1.02 0 0 1 1 1 1.02 1.02 0 0 1-1 1M206 227.1h4.9" fill="none" stroke="#000" stroke-width=".28"/>
<!-- layer: 0 -->
<g fill="none" stroke="#000" stroke-width=".28">
<path d="M.2 .1v296.9h420M211.2 110.7v12.1M211.2 125.8v12M211.2 140.8v12.1M211.2 155.8v12M211.2 170.8v12.1M215.3 198.7h7.7M226 198.7h12M241 198.7h12M246 198.7v8.5M256 198.7h12M271 198.7h12"/>
<path d="M286 198.7h12M301 198.7h7.7M215.3 209.2h13.3M215.3 219.7h13.3M246 210.2v8.6a1.01 1.01 0 0 1-1.1 .9h-13.3M246 208.3a1.01 1.01 0 0 1-1.1 .9h-13.3M130.4 227.1h8.7M130.4 229.6h8.7M142.2 227.1h12M142.2 229.6h12M157.2 227.1h12M157.2 229.6h12"/>
<path d="M172.2 227.1h12M172.2 229.6h12M187.2 227.1h12M187.2 229.6h12M202.2 227.1h8.7M202.2 229.6h8.7"/>
</g>
<!-- layer: G-TTLB-TTLB -->
<path d="M25.1 9.5h385v276.9h-385z" fill="none" stroke="#000" stroke-width=".51"/>
<!-- layer: G-TTLB-OTLN -->
<path d="M420.1 .1v296.3h-419.8" fill="none" stroke="#000" stroke-width=".28"/>
<!-- layer: G-TTLB-INDX -->
<path d="M63.6 4.4v5.1M102.1 4.4v5.1M140.6 4.4v5.1M179.1 4.4v5.1M217.6 4.4v5.1M256.1 4.4v5.1M294.6 4.4v5.1M333.1 4.4v5.1M371.6 4.4v5.1M.3 147.9h24.8" fill="none" stroke="#000" stroke-width=".3"/>
<!-- layer: LGSP IA4$0$LG_PLOT -->
<path d="M235.1 286.4h175" fill="none" stroke="#000" stroke-width=".51"/>
<path d="M322.6 252v19.7M235.1 271.7h175M380.6 279h29.5M380.6 271.7v14.7" fill="none" stroke="#000" stroke-width=".3"/>
<!-- layer: LG_PLOT -->
<path d="M410.1 252h-175v34.4" fill="none" stroke="#000" stroke-width=".51"/>
<g fill="none" stroke="#000" stroke-width=".28">
<path d="M236 267.4h.5a.78 .78 0 0 1 .5 .7 .78 .78 0 0 1-.5 .7h-.5zM236.3 273h.5a.78 .78 0 0 1 .5 .7 .78 .78 0 0 1-.5 .7h-.5zM237.5 267.6a.64 .64 0 0 1 1 .5 .64 .64 0 0 1-1 .5l-.1-.3zM237.7 273.7l.9-.1 .1-.5-1-.1v1.4M238.3 273.7l.4 .7M239 274.4l.6-1.4 .6 1.4M239.2 273.9h.7M240 267.7a.55 .55 0 0 0-.6-.3 .55 .55 0 0 0-.5 .6v.3a.55 .55 0 0 0 .5 .5 .55 .55 0 0 0 .6-.3M240.4 273l.3 1.4 .3-1.4 .4 1.4 .4-1.4M242.2 273v1.4M242.9 267.4v1.4l-1-1.4v1.4M243.5 268.1h.6l.4-.4-.2-.3h-.8v1.4"/>
<path d="M243.7 273v1.4l-1-1.4v1.4M244 268.1l.5 .7M244.9 268h.2zM244.9 268.8h.2zM245.3 273.3a.55 .55 0 0 0-.6-.4 .55 .55 0 0 0-.5 .6v.4a.53 .53 0 0 0 .6 .5 .53 .53 0 0 0 .5-.5h-.4M247 273h1M247.5 273v1.4M248.4 273v1.4M248.7 273h1M249.2 273v1.4M250 273v1.4h.9M251.2 273.7h.6"/>
<path d="M252.1 273h-.9v1.4h.9M252.6 273.5h.1M252.6 274.3h.1M324.5 267.8a.55 .55 0 0 0-.6-.3 .55 .55 0 0 0-.5 .5v.4a.55 .55 0 0 0 .5 .6 .55 .55 0 0 0 .6-.4M325 267.5v1.5h.8M326.1 267.5v1.5M326.7 268.2h.6M327.6 267.5h-.9v1.5h.9M329 267.5v1.5l-1-1.5v1.5M329.4 267.5h1M329.9 267.5v1.5M333.2 267.5v1.5l-1-1.5v1.5"/>
<path d="M333.8 268.2l.8-.1v-.5l-.8-.1v1.5M334.2 268.2l.5 .8M335.2 268h.2zM335.2 268.9h.2zM382.6 273l-.4-.2-.6 .2 .1 .4 .8 .3-.1 .5h-.7l-.1-.1M383.1 272.8v1.5M383.1 273.5h.9M384 272.8v1.5M384.6 273.5h.6M385.5 272.8h-.9v1.5h.9M386 273.5h.5M386.8 272.8h-.8v1.5h.8"/>
<path d="M387.1 272.8h1M387.6 272.8v1.5M388.5 273.3h.1M388.5 274.1h.1"/>
</g>
<!-- layer: LGSP IA4$0$LG_PLOT -->
<path d="M235.1 266.8h175" fill="none" stroke="#000" stroke-width=".28"/>
<!-- layer: TEXTO-01 -->
<g fill="none" stroke="#000" stroke-width=".28">
<path d="M41 26.4h117.3v54.9h-117.3zM41 36.4h117.3M41 26.4v54.9h117.3M54.1 36.4v44.9M82.3 36.4v44.9M110.4 36.4v44.9M41 41.5h117.3M41 46.5h117.3M41 51.5h117.3M41 56.5h117.3M41 61.5h117.3M41 66.5h117.3"/>
<path d="M41 71.6h117.3M41 76.3h117.3"/>
</g>
<text font-size="5.7" x="394.1" y="278.3">OF</text>
<text font-size="4.4" x="380.6" y="282.9">REV:</text>
<g font-size="4.3">
<text x="42.9" y="8.4">1</text>
<text x="81.2" y="8.4">2</text>
<text x="120.4" y="8.4">3</text>
<text x="158.6" y="8.4">4</text>
<text x="198.1" y="8.4">5</text>
<text x="237.4" y="8.4">6</text>
<text x="274.3" y="8.4">7</text>
<text x="313.3" y="8.4">8</text>
<text x="350.9" y="8.4">9</text>
<text x="390.9" y="8.4">10</text>
</g>
<g font-size="3.5">
<text x="82.6" y="32.7">SW-DOAS-7B-1</text>
<text x="42.7" y="40.2">PORT</text>
<text x="58.9" y="40.2">SIGNAL TO</text>
<text x="92.3" y="40.2">TAG</text>
<text x="124.6" y="40.2">SERVICE</text>
<text x="247.5" y="270.7">569-DB7B-AIC-232-015</text>
<text x="337.4" y="270.8">7B-I-0-3-26</text>
<text x="248" y="279.5">DRUG SUBSTANCE</text>
<text x="389.4" y="277.1">06</text>
<text x="399.6" y="277.1">13</text>
<text x="248" y="283.1">BMS - WIRING DIAGRAM</text>
<text x="395.6" y="284.4">0</text>
</g>
<g font-size="2.8">
<text x="46.9" y="45">1</text>
<text x="65.5" y="45">VFD</text>
<text x="83.3" y="45">SC-DOAS-7B-1-001</text>
<text x="114.6" y="45">MOTOR SPEED CONTROL</text>
<text x="46.9" y="50">2</text>
<text x="67.8" y="50">-</text>
<text x="93.8" y="50">-</text>
<text x="131.8" y="50">-</text>
<text x="46.8" y="55">3</text>
<text x="67.8" y="55">-</text>
<text x="93.8" y="55">-</text>
<text x="131.8" y="55">-</text>
<text x="46.8" y="65">5</text>
<text x="46.9" y="60">4</text>
<text x="67.8" y="65.1">-</text>
<text x="67.8" y="60">-</text>
<text x="93.8" y="65.1">-</text>
<text x="93.8" y="60">-</text>
<text x="131.8" y="65.1">-</text>
<text x="131.8" y="60">-</text>
<text x="46.8" y="70">6</text>
<text x="67.8" y="70">-</text>
<text x="93.8" y="70">-</text>
<text x="131.8" y="70">-</text>
<text x="46.8" y="74.8">7</text>
<text x="67.8" y="74.8">-</text>
<text x="93.8" y="74.8">-</text>
<text x="131.8" y="74.8">-</text>
<text x="201" y="73.5" transform="rotate(-90 201 73.5)">ST-01</text>
<text x="204.1" y="73.6" transform="rotate(-90 204.1 73.6)">REMOTE MODULE ET 200SP</text>
<text x="218.7" y="73.5" transform="rotate(-90 218.7 73.5)">SLOT-01</text>
<text x="221.7" y="73.3" transform="rotate(-90 221.7 73.3)">ANALOG INPUT MODULE</text>
<text x="226.1" y="73.5" transform="rotate(-90 226.1 73.5)">SLOT-02</text>
<text x="229.2" y="73.3" transform="rotate(-90 229.2 73.3)">ANALOG OUTPUT MODULE</text>
<text x="233.6" y="73.5" transform="rotate(-90 233.6 73.5)">SLOT-03</text>
<text x="236.6" y="73.6" transform="rotate(-90 236.6 73.6)">DIGITAL INPUT MODULE</text>
<text x="241.1" y="73.5" transform="rotate(-90 241.1 73.5)">SLOT-04</text>
<text x="244.1" y="73.6" transform="rotate(-90 244.1 73.6)">DIGITAL INPUT MODULE</text>
<text x="248.7" y="73.5" transform="rotate(-90 248.7 73.5)">SLOT-05</text>
<text x="251.7" y="73.6" transform="rotate(-90 251.7 73.6)">DIGITAL INPUT MODULE</text>
<text x="256.2" y="73.5" transform="rotate(-90 256.2 73.5)">SLOT-06</text>
<text x="259.2" y="73.6" transform="rotate(-90 259.2 73.6)">DIGITAL OUTPUT MODULE</text>
<text x="263.7" y="73.5" transform="rotate(-90 263.7 73.5)">SLOT-07</text>
<text x="266.7" y="73.6" transform="rotate(-90 266.7 73.6)">NETWORK BACNET MODULE</text>
<text x="46.8" y="79.8">8</text>
<text x="67.8" y="79.8">-</text>
<text x="93.8" y="79.8">-</text>
<text x="131.8" y="79.8">-</text>
<text x="217.6" y="172.9">MANAGED</text>
<text x="217.8" y="170.1">SW-DOAS-7B-1</text>
<text x="217.6" y="176.1">ETHERNET SWITCH</text>
</g>
<g font-size="2.1">
<text x="210.2" y="166.9" transform="rotate(-90 210.2 166.9)">PROFINET</text>
<text x="264.6" y="197.3">PROFINET VFD's</text>
<text x="120.9" y="227.7">04</text>
<text x="120.7" y="230.2">04</text>
</g>
</svg>
